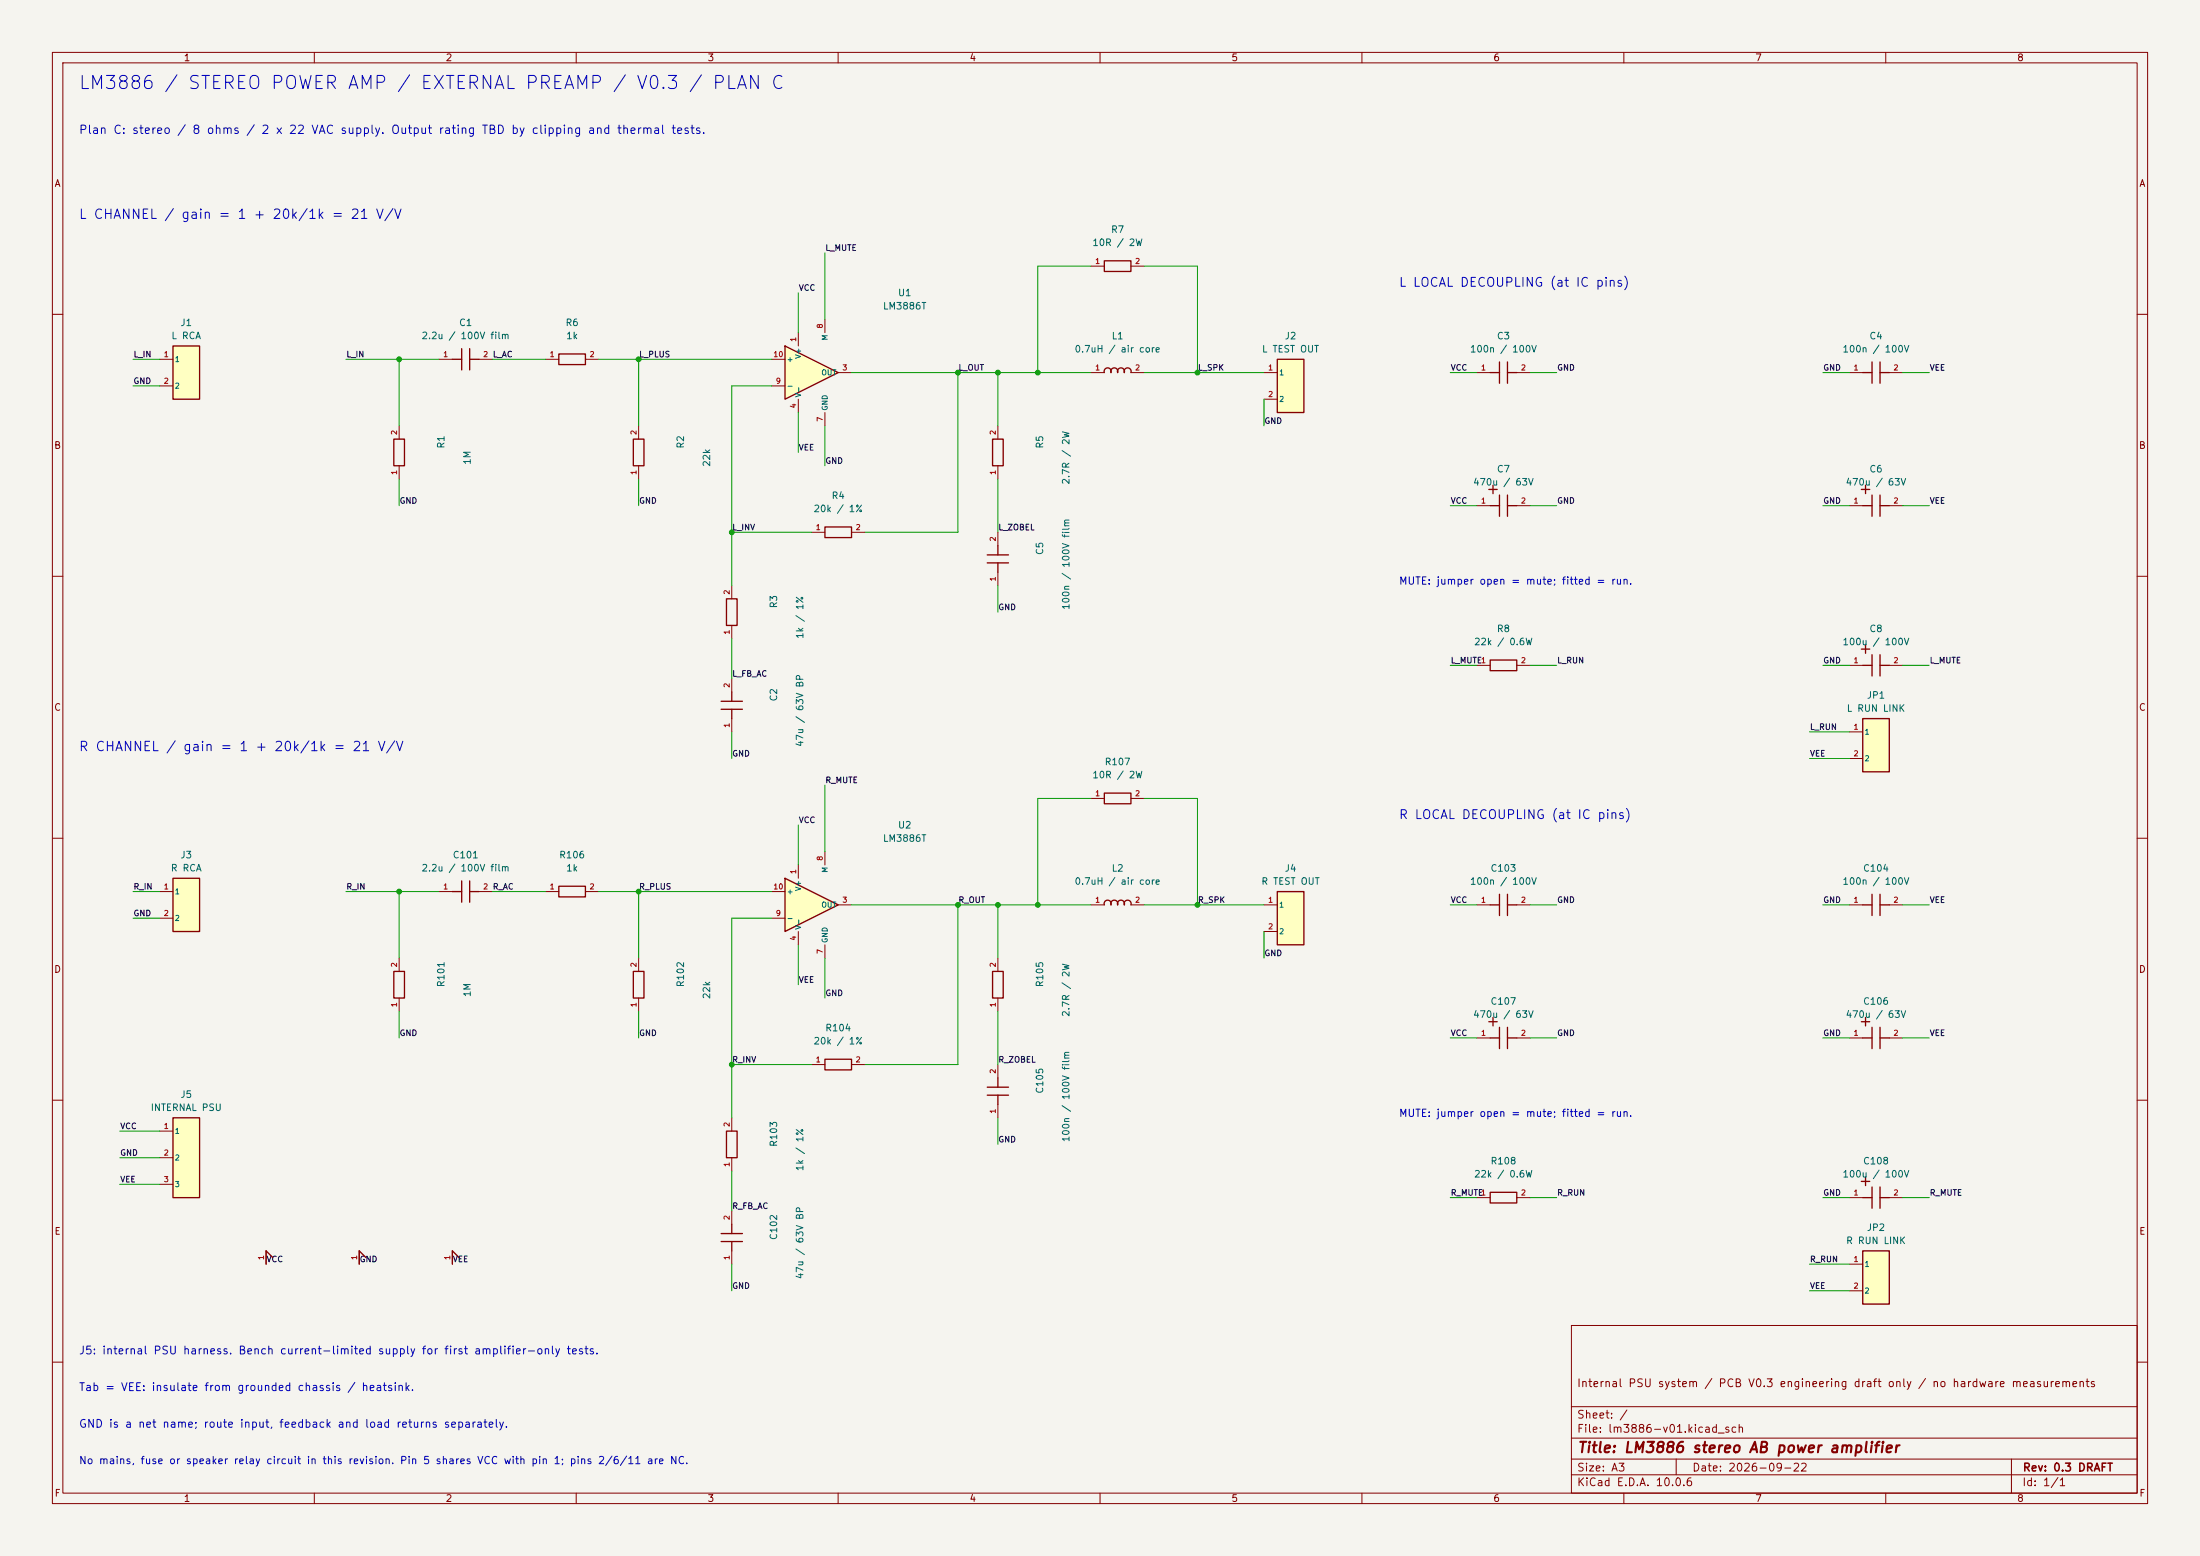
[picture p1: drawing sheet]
<svg xmlns="http://www.w3.org/2000/svg" width="420mm" height="297mm" viewBox="0 0 420 297" stroke-linecap="round" stroke-linejoin="round" font-family="sans-serif">
<path d="M0 0h420v297h-420z" fill="#f5f4ef" stroke="#f5f4ef" stroke-width=".19"/>
<g fill="none" stroke="#840000" stroke-width=".19">
<path d="M10 10h400v277h-400zM12 12h396v273h-396zM60 10v2M110 10v2M160 10v2M210 10v2M260 10v2M310 10v2M360 10v2M10 60h2M408 60h2M10 110h2"/>
<path d="M408 110h2M10 160h2M408 160h2M76.2 182.9v2.5M76.2 190.5v2.5M353.1 198.1h2.5M360.7 198.1h2.5M10 210h2M408 210h2M139.7 231.1v2.6M139.7 238.8v2.5M281.9 228.6h2.6"/>
<path d="M289.6 228.6h2.5M300 253h108v32h-108zM10 260h2M300 278.5h108M300 274.5h108M300 268.5h108M320 278.5v3M384 278.5v6.5M408 260h2M60 285v2M110 285v2M160 285v2"/>
<path d="M210 285v2M260 285v2M300 281.5h108M310 285v2M360 285v2"/>
</g>
<path d="M75.2 185.4h2v5.1h-2zM355.3 195h1.6M355.6 198.1h1.8M356.1 194.2v1.6M357.4 196.1v4.1M358.9 198.1h1.8M358.9 196.1v4.1M137.7 237h4M137.7 235.5h4M139.7 233.7v1.8M139.7 237v1.8M284.5 227.6h5.1v2h-5.1z" fill="none" stroke="#840000" stroke-width=".25"/>
<path d="M355.6 238.8h5.1v10.1h-5.1z" fill="#ffffc2"/>
<path d="M355.6 238.8h5.1v10.1h-5.1z" fill="none" stroke="#840000" stroke-width=".25"/>
<path d="M353.1 241.3h2.5M353.1 246.4h2.5" fill="none" stroke="#840000" stroke-width=".19"/>
<path d="M33 66h5.1v10.2h-5.1z" fill="#ffffc2"/>
<g fill="none" stroke="#840000" stroke-width=".25">
<path d="M210.8 49.8h5.1v2h-5.1zM33 66h5.1v10.2h-5.1zM86.4 68.6h1.7M88.1 66.5v4.1M89.7 68.6h1.7M89.7 66.5v4.1M106.7 67.6h5.1v2h-5.1zM106.7 169.2h5.1v2h-5.1zM355.3 225.5h1.6M355.6 228.6h1.8M356.1 224.7v1.6M357.4 226.6v4"/>
<path d="M358.9 228.6h1.8M358.9 226.6v4"/>
</g>
<path d="M208.3 50.8h2.5M215.9 50.8h2.5M30.5 68.6h2.5M30.5 73.7h2.5M83.8 68.6h2.6M91.4 68.6h2.6M104.1 68.6h2.6M111.8 68.6h2.5M104.1 170.2h2.6M111.8 170.2h2.5M353.1 228.6h2.5M360.7 228.6h2.5" fill="none" stroke="#840000" stroke-width=".19"/>
<path d="M149.9 167.6l10.1 5.1-10.1 5.1z" fill="#ffffc2"/>
<g fill="none" stroke="#840000" stroke-width=".25">
<path d="M210.8 71.1a.67 .67 0 0 1 .7-.9 .67 .67 0 0 1 .6 .9 .67 .67 0 0 1 .6-.9 .67 .67 0 0 1 .7 .9 .67 .67 0 0 1 .6-.9 .67 .67 0 0 1 .6 .9 .67 .67 0 0 1 .7-.9 .67 .67 0 0 1 .6 .9M75.2 83.8h2v5.1h-2zM189.5 83.8h2v5.1h-2zM188.5 107.4h4M188.5 105.9h4M190.5 104.1v1.8M190.5 107.4v1.8M137.7 135.4h4M137.7 133.9h4M139.7 132.1v1.8M139.7 135.4v1.8M149.9 167.6l10.1 5.1-10.1 5.1z"/>
<path d="M188.5 209h4M188.5 207.5h4M190.5 205.7v1.8M190.5 209v1.8"/>
</g>
<g fill="none" stroke="#840000" stroke-width=".19">
<path d="M208.3 71.1h2.5M215.9 71.1h2.5M76.2 81.3v2.5M76.2 88.9v2.5M190.5 81.3v2.5M190.5 88.9v2.5M190.5 101.6v2.5M190.5 109.2v2.6M139.7 129.5v2.6M139.7 137.2v2.5M147.3 175.3h2.6M147.3 170.2h2.6"/>
<path d="M152.4 165.1v2.5M152.4 177.8v2.5M157.5 162.6v2.5M160 172.7h2.6M157.5 180.3v2.6M190.5 203.2v2.5M190.5 210.8v2.6"/>
</g>
<path d="M33 167.6h5.1v10.2h-5.1z" fill="#ffffc2"/>
<path d="M210.8 151.4h5.1v2h-5.1zM33 167.6h5.1v10.2h-5.1zM86.4 170.2h1.7M88.1 168.1v4.1M89.7 170.2h1.7M89.7 168.1v4.1M210.8 172.7a.67 .67 0 0 1 .7-.9 .67 .67 0 0 1 .6 .9 .67 .67 0 0 1 .6-.9 .67 .67 0 0 1 .7 .9 .67 .67 0 0 1 .6-.9 .67 .67 0 0 1 .6 .9 .67 .67 0 0 1 .7-.9 .67 .67 0 0 1 .6 .9M120.9 185.4h2v5.1h-2zM189.5 185.4h2v5.1h-2z" fill="none" stroke="#840000" stroke-width=".25"/>
<path d="M208.3 152.4h2.5M215.9 152.4h2.5M30.5 170.2h2.5M30.5 175.3h2.5M83.8 170.2h2.6M91.4 170.2h2.6M208.3 172.7h2.5M215.9 172.7h2.5M121.9 182.9v2.5M121.9 190.5v2.5M190.5 182.9v2.5M190.5 190.5v2.5" fill="none" stroke="#840000" stroke-width=".19"/>
<path d="M243.8 68.6h5.1v10.1h-5.1z" fill="#ffffc2"/>
<g fill="none" stroke="#840000" stroke-width=".25">
<path d="M243.8 68.6h5.1v10.1h-5.1zM284.5 71.1h1.8M286.3 69.1v4.1M287.8 71.1h1.8M287.8 69.1v4.1M355.6 71.1h1.8M357.4 69.1v4.1M358.9 71.1h1.8M358.9 69.1v4.1M120.9 83.8h2v5.1h-2zM284.2 93.4h1.6M284.5 96.5h1.8"/>
<path d="M285 92.6v1.6M286.3 94.5v4.1M287.8 94.5v4.1M287.8 96.5h1.8"/>
</g>
<path d="M241.3 71.1h2.5M241.3 76.2h2.5M281.9 71.1h2.6M289.6 71.1h2.5M353.1 71.1h2.5M360.7 71.1h2.5M121.9 81.3v2.5M121.9 88.9v2.5M281.9 96.5h2.6M289.6 96.5h2.5" fill="none" stroke="#840000" stroke-width=".19"/>
<path d="M243.8 170.2h5.1v10.1h-5.1z" fill="#ffffc2"/>
<g fill="none" stroke="#840000" stroke-width=".25">
<path d="M355.3 93.4h1.6M355.6 96.5h1.8M356.1 92.6v1.6M357.4 94.5v4.1M358.9 96.5h1.8M358.9 94.5v4.1M157.5 100.6h5.1v2h-5.1zM284.5 126h5.1v2h-5.1zM355.3 123.9h1.6M355.6 127h1.8M356.1 123.1v1.6M357.4 125v4"/>
<path d="M358.9 125v4M358.9 127h1.8M243.8 170.2h5.1v10.1h-5.1zM52.1 240l-1.3-1.2v2.5M69.8 240l-1.2-1.2v2.5M87.6 240l-1.2-1.2v2.5"/>
</g>
<g fill="none" stroke="#840000" stroke-width=".19">
<path d="M353.1 96.5h2.5M360.7 96.5h2.5M154.9 101.6h2.6M162.6 101.6h2.5M281.9 127h2.6M289.6 127h2.5M353.1 127h2.5M360.7 127h2.5M241.3 172.7h2.5M241.3 177.8h2.5M50.8 238.8v2.5M68.6 238.8v2.5"/>
<path d="M86.4 238.8v2.5"/>
</g>
<path d="M355.6 137.2h5.1v10.1h-5.1z" fill="#ffffc2"/>
<path d="M355.6 137.2h5.1v10.1h-5.1zM355.6 172.7h1.8M357.4 170.7v4.1M358.9 172.7h1.8M358.9 170.7v4.1M157.5 202.2h5.1v2h-5.1z" fill="none" stroke="#840000" stroke-width=".25"/>
<path d="M353.1 139.7h2.5M353.1 144.8h2.5M353.1 172.7h2.5M360.7 172.7h2.5M154.9 203.2h2.6M162.6 203.2h2.5" fill="none" stroke="#840000" stroke-width=".19"/>
<path d="M149.9 66l10.1 5.1-10.1 5.1z" fill="#ffffc2"/>
<path d="M149.9 66l10.1 5.1-10.1 5.1zM284.5 172.7h1.8M286.3 170.7v4.1M287.8 172.7h1.8M287.8 170.7v4.1M138.7 215.9h2v5.1h-2z" fill="none" stroke="#840000" stroke-width=".25"/>
<path d="M147.3 73.7h2.6M147.3 68.6h2.6M152.4 63.5v2.5M152.4 76.2v2.5M157.5 61v2.5M157.5 78.7v2.6M160 71.1h2.6M281.9 172.7h2.6M289.6 172.7h2.5M139.7 213.4v2.5M139.7 221v2.5" fill="none" stroke="#840000" stroke-width=".19"/>
<path d="M33 213.4h5.1v15.2h-5.1z" fill="#ffffc2"/>
<path d="M138.7 114.3h2v5.1h-2zM284.2 195h1.6M284.5 198.1h1.8M285 194.2v1.6M286.3 196.1v4.1M287.8 198.1h1.8M287.8 196.1v4.1M33 213.4h5.1v15.2h-5.1z" fill="none" stroke="#840000" stroke-width=".25"/>
<path d="M139.7 111.8v2.5M139.7 119.4v2.5M281.9 198.1h2.6M289.6 198.1h2.5M30.5 215.9h2.5M30.5 221h2.5M30.5 226.1h2.5" fill="none" stroke="#840000" stroke-width=".19"/>
<g fill="none" stroke="#009600" stroke-width=".19">
<path d="M152.4 55.9v7.6M157.5 48.3v12.7M208.3 50.8h-10.2v20.3M218.4 50.8h10.2v20.3M25.4 68.6h5.1M25.4 73.7h5.1M66 68.6h17.8M76.2 68.6v12.7M94 68.6h10.1M114.3 68.6h33M121.9 68.6v12.7M147.3 73.7h-7.6v38.1"/>
<path d="M152.4 78.7v7.7M162.6 71.1h45.7M182.9 71.1v30.5h-17.8M190.5 71.1v10.2M218.4 71.1h22.9M241.3 76.2v5.1M276.9 71.1h5M292.1 71.1h5.1M348 71.1h5.1M363.2 71.1h5.1M76.2 91.4v5.1M121.9 91.4v5.1"/>
<path d="M157.5 81.3v7.6M190.5 91.4v10.2M276.9 96.5h5M292.1 96.5h5.1M348 96.5h5.1M363.2 96.5h5.1M139.7 101.6h15.2M190.5 111.8v5M139.7 121.9v7.6M139.7 139.7v5.1M276.9 127h5M292.1 127h5.1"/>
<path d="M345.4 139.7h7.7M348 127h5.1M363.2 127h5.1M152.4 157.5v7.6M157.5 149.9v12.7M208.3 152.4h-10.2v20.3M218.4 152.4h10.2v20.3M345.4 144.8h7.7M25.4 170.2h5.1M25.4 175.3h5.1M66 170.2h17.8M76.2 170.2v12.7"/>
<path d="M94 170.2h10.1M114.3 170.2h33M121.9 170.2v12.7M147.3 175.3h-7.6v38.1M162.6 172.7h45.7M182.9 172.7v30.5h-17.8M190.5 172.7v10.2M218.4 172.7h22.9M241.3 177.8v5.1M276.9 172.7h5M292.1 172.7h5.1M348 172.7h5.1"/>
<path d="M363.2 172.7h5.1M76.2 193v5.1M121.9 193v5.1M152.4 180.3v7.7M157.5 182.9v7.6M190.5 193v10.2M276.9 198.1h5M292.1 198.1h5.1M348 198.1h5.1M363.2 198.1h5.1M22.9 215.9h7.6M139.7 203.2h15.2"/>
<path d="M190.5 213.4v5M22.9 221h7.6M22.9 226.1h7.6M139.7 223.5v7.6M276.9 228.6h5M292.1 228.6h5.1M348 228.6h5.1M363.2 228.6h5.1M139.7 241.3v5.1M345.4 241.3h7.7M345.4 246.4h7.7"/>
</g>
<g fill="#009600" stroke="#009600" stroke-width=".19">
<circle cx="76.2" cy="68.6" r=".46"/>
<circle cx="121.9" cy="68.6" r=".46"/>
<circle cx="139.7" cy="101.6" r=".46"/>
<circle cx="76.2" cy="170.2" r=".46"/>
<circle cx="121.9" cy="170.2" r=".46"/>
<circle cx="190.5" cy="172.7" r=".46"/>
<circle cx="139.7" cy="203.2" r=".46"/>
<circle cx="228.6" cy="172.7" r=".46"/>
<circle cx="182.9" cy="172.7" r=".46"/>
<circle cx="198.1" cy="172.7" r=".46"/>
<circle cx="182.9" cy="71.1" r=".46"/>
<circle cx="190.5" cy="71.1" r=".46"/>
<circle cx="198.1" cy="71.1" r=".46"/>
<circle cx="228.6" cy="71.1" r=".46"/>
</g>
<text font-size="2.5" fill="#0000c2" x="14.9" y="17.7">LM3886 / STEREO POWER AMP / EXTERNAL PREAMP / V0.3 / PLAN C</text>
<text font-size="2" fill="#840000" x="301" y="277.8">Title: LM3886 stereo AB power amplifier</text>
<g font-size="1.8" fill="#0000c2">
<text x="14.9" y="42.2">L CHANNEL / gain = 1 + 20k/1k = 21 V/V</text>
<text x="14.9" y="143.8">R CHANNEL / gain = 1 + 20k/1k = 21 V/V</text>
</g>
<g font-size="1.7" fill="#0000c2">
<text x="266.9" y="55.2">L LOCAL DECOUPLING (at IC pins)</text>
<text x="266.9" y="156.8">R LOCAL DECOUPLING (at IC pins)</text>
</g>
<text font-size="1.6" fill="#0000c2" x="14.9" y="26">Plan C: stereo / 8 ohms / 2 x 22 VAC supply. Output rating TBD by clipping and thermal tests.</text>
<g font-size="1.5" fill="#0000c2">
<text x="15" y="258.9">J5: internal PSU harness. Bench current-limited supply for first amplifier-only tests.</text>
<text x="15" y="265.9">Tab = VEE: insulate from grounded chassis / heatsink.</text>
<text x="15" y="272.9">GND is a net name; route input, feedback and load returns separately.</text>
</g>
<g font-size="1.5" fill="#840000">
<text x="300.9" y="265.1">Internal PSU system / PCB V0.3 engineering draft only / no hardware measurements</text>
<text x="300.9" y="273.8">File: lm3886-v01.kicad_sch</text>
<text x="300.9" y="271.1">Sheet: /</text>
<text x="300.9" y="281.2">Size: A3</text>
<text x="322.9" y="281.2">Date: 2026-09-22</text>
<text x="386" y="281.2">Rev: 0.3 DRAFT</text>
<text x="300.9" y="284">KiCad E.D.A. 10.0.6</text>
<text x="385.9" y="284">Id: 1/1</text>
</g>
<g font-size="1.4" fill="#0000c2">
<text x="267" y="111.9">MUTE: jumper open = mute; fitted = run.</text>
<text x="267" y="213.5">MUTE: jumper open = mute; fitted = run.</text>
<text x="15" y="279.8">No mains, fuse or speaker relay circuit in this revision. Pin 5 shares VCC with pin 1; pins 2/6/11 are NC.</text>
</g>
<g font-size="1.3" fill="#840000">
<text x="35" y="12">1</text>
<text x="85" y="12">2</text>
<text x="135" y="12">3</text>
<text x="185" y="12">4</text>
<text x="235" y="12">5</text>
<text x="285" y="12">6</text>
<text x="335" y="12">7</text>
<text x="385" y="12">8</text>
<text x="10.3" y="36">A</text>
<text x="408.3" y="36">A</text>
<text x="10.2" y="86">B</text>
<text x="408.2" y="86">B</text>
<text x="10.2" y="136">C</text>
<text x="408.2" y="136">C</text>
<text x="10.2" y="186">D</text>
<text x="408.2" y="186">D</text>
<text x="10.3" y="236">E</text>
<text x="408.3" y="236">E</text>
<text x="10.3" y="286">F</text>
<text x="35" y="287">1</text>
<text x="85" y="287">2</text>
<text x="135" y="287">3</text>
<text x="185" y="287">4</text>
<text x="235" y="287">5</text>
<text x="285" y="287">6</text>
<text x="335" y="287">7</text>
<text x="385" y="287">8</text>
<text x="408.3" y="286">F</text>
</g>
<g font-size="1.3" fill="#006464">
<text x="208.4" y="47.3">10R / 2W</text>
<text x="212" y="44.8">R7</text>
<text x="168.5" y="59.4">LM3886T</text>
<text x="171.3" y="56.8">U1</text>
<text x="32.6" y="65">L RCA</text>
<text x="34.3" y="62.5">J1</text>
<text x="80.4" y="65">2.2u / 100V film</text>
<text x="87.5" y="62.5">C1</text>
<text x="107.9" y="62.5">R6</text>
<text x="108" y="65">1k</text>
<text x="212.1" y="65.1">L1</text>
<text x="245.2" y="65.1">J2</text>
<text x="285.7" y="65.1">C3</text>
<text x="356.8" y="65.1">C4</text>
<text x="205" y="67.6">0.7uH / air core</text>
<text x="240.8" y="67.6">L TEST OUT</text>
<text x="280.5" y="67.6">100n / 100V</text>
<text x="351.6" y="67.6">100n / 100V</text>
<text x="85.2" y="85.7" transform="rotate(-90 85.2 85.7)">R1</text>
<text x="90.2" y="88.8" transform="rotate(-90 90.2 88.8)">1M</text>
<text x="130.9" y="85.7" transform="rotate(-90 130.9 85.7)">R2</text>
<text x="135.9" y="89.2" transform="rotate(-90 135.9 89.2)">22k</text>
<text x="199.5" y="85.7" transform="rotate(-90 199.5 85.7)">R5</text>
<text x="158.7" y="95.6">R4</text>
<text x="204.5" y="92.6" transform="rotate(-90 204.5 92.6)">2.7R / 2W</text>
<text x="281.1" y="93">470u / 63V</text>
<text x="285.7" y="90.5">C7</text>
<text x="352.2" y="93">470u / 63V</text>
<text x="356.8" y="90.5">C6</text>
<text x="155.2" y="98.1">20k / 1%</text>
<text x="199.5" y="106" transform="rotate(-90 199.5 106)">C5</text>
<text x="148.7" y="116.2" transform="rotate(-90 148.7 116.2)">R3</text>
<text x="204.5" y="116.5" transform="rotate(-90 204.5 116.5)">100n / 100V film</text>
<text x="153.7" y="122" transform="rotate(-90 153.7 122)">1k / 1%</text>
<text x="281.3" y="123.5">22k / 0.6W</text>
<text x="285.7" y="121">R8</text>
<text x="351.6" y="123.5">100u / 100V</text>
<text x="356.8" y="121">C8</text>
<text x="148.7" y="134" transform="rotate(-90 148.7 134)">C2</text>
<text x="352.4" y="136.2">L RUN LINK</text>
<text x="356.3" y="133.7">JP1</text>
<text x="153.7" y="142.7" transform="rotate(-90 153.7 142.7)">47u / 63V BP</text>
<text x="208.4" y="148.9">10R / 2W</text>
<text x="210.8" y="146.4">R107</text>
<text x="168.5" y="161">LM3886T</text>
<text x="171.3" y="158.4">U2</text>
<text x="32.5" y="166.6">R RCA</text>
<text x="34.3" y="164.1">J3</text>
<text x="80.4" y="166.6">2.2u / 100V film</text>
<text x="86.3" y="164.1">C101</text>
<text x="106.6" y="164.1">R106</text>
<text x="108" y="166.6">1k</text>
<text x="212.1" y="166.7">L2</text>
<text x="245.2" y="166.7">J4</text>
<text x="284.4" y="166.7">C103</text>
<text x="355.6" y="166.7">C104</text>
<text x="205" y="169.2">0.7uH / air core</text>
<text x="240.7" y="169.2">R TEST OUT</text>
<text x="280.5" y="169.2">100n / 100V</text>
<text x="351.6" y="169.2">100n / 100V</text>
<text x="85.2" y="188.5" transform="rotate(-90 85.2 188.5)">R101</text>
<text x="90.2" y="190.4" transform="rotate(-90 90.2 190.4)">1M</text>
<text x="130.9" y="188.5" transform="rotate(-90 130.9 188.5)">R102</text>
<text x="135.9" y="190.8" transform="rotate(-90 135.9 190.8)">22k</text>
<text x="199.5" y="188.5" transform="rotate(-90 199.5 188.5)">R105</text>
<text x="157.4" y="197.2">R104</text>
<text x="204.5" y="194.2" transform="rotate(-90 204.5 194.2)">2.7R / 2W</text>
<text x="281.1" y="194.6">470u / 63V</text>
<text x="284.4" y="192.1">C107</text>
<text x="352.2" y="194.6">470u / 63V</text>
<text x="355.6" y="192.1">C106</text>
<text x="155.2" y="199.7">20k / 1%</text>
<text x="34.3" y="209.9">J5</text>
<text x="199.5" y="208.9" transform="rotate(-90 199.5 208.9)">C105</text>
<text x="28.7" y="212.4">INTERNAL PSU</text>
<text x="148.7" y="219" transform="rotate(-90 148.7 219)">R103</text>
<text x="204.5" y="218.1" transform="rotate(-90 204.5 218.1)">100n / 100V film</text>
<text x="153.7" y="223.6" transform="rotate(-90 153.7 223.6)">1k / 1%</text>
<text x="281.3" y="225.1">22k / 0.6W</text>
<text x="284.4" y="222.6">R108</text>
<text x="351.6" y="225.1">100u / 100V</text>
<text x="355.6" y="222.6">C108</text>
<text x="148.7" y="236.8" transform="rotate(-90 148.7 236.8)">C102</text>
<text x="352.3" y="237.8">R RUN LINK</text>
<text x="356.3" y="235.3">JP2</text>
<text x="153.7" y="244.3" transform="rotate(-90 153.7 244.3)">47u / 63V BP</text>
</g>
<g font-size="1.1" fill="#0f0f0f">
<text x="157.5" y="48.1">L_MUTE</text>
<text x="152.4" y="55.8">VCC</text>
<text x="25.4" y="68.5">L_IN</text>
<text x="66" y="68.5">L_IN</text>
<text x="121.9" y="68.5">L_PLUS</text>
<text x="182.9" y="71">L_OUT</text>
<text x="228.6" y="71">L_SPK</text>
<text x="276.9" y="71">VCC</text>
<text x="297.2" y="71">GND</text>
<text x="348" y="71">GND</text>
<text x="368.3" y="71">VEE</text>
<text x="25.4" y="73.5">GND</text>
<text x="241.3" y="81.2">GND</text>
<text x="152.4" y="86.2">VEE</text>
<text x="157.5" y="88.8">GND</text>
<text x="76.2" y="96.4">GND</text>
<text x="121.9" y="96.4">GND</text>
<text x="139.7" y="101.5">L_INV</text>
<text x="190.5" y="101.5">L_ZOBEL</text>
<text x="276.9" y="96.4">VCC</text>
<text x="297.2" y="96.4">GND</text>
<text x="348" y="96.4">GND</text>
<text x="368.3" y="96.4">VEE</text>
<text x="190.5" y="116.7">GND</text>
<text x="139.7" y="129.4">L_FB_AC</text>
<text x="276.9" y="126.9">L_MUTE1</text>
<text x="297.2" y="126.9">L_RUN</text>
<text x="348" y="126.9">GND</text>
<text x="368.3" y="126.9">L_MUTE</text>
<text x="345.4" y="139.6">L_RUN</text>
<text x="139.7" y="144.7">GND</text>
<text x="157.5" y="149.7">R_MUTE</text>
<text x="345.4" y="144.7">VEE</text>
<text x="152.4" y="157.4">VCC</text>
<text x="25.4" y="170.1">R_IN</text>
<text x="66" y="170.1">R_IN</text>
<text x="121.9" y="170.1">R_PLUS</text>
<text x="182.9" y="172.6">R_OUT</text>
<text x="228.6" y="172.6">R_SPK</text>
<text x="276.9" y="172.6">VCC</text>
<text x="297.2" y="172.6">GND</text>
<text x="348" y="172.6">GND</text>
<text x="368.3" y="172.6">VEE</text>
<text x="25.4" y="175.1">GND</text>
<text x="241.3" y="182.8">GND</text>
<text x="152.4" y="187.8">VEE</text>
<text x="157.5" y="190.4">GND</text>
<text x="76.2" y="198">GND</text>
<text x="121.9" y="198">GND</text>
<text x="139.7" y="203.1">R_INV</text>
<text x="190.5" y="203.1">R_ZOBEL</text>
<text x="276.9" y="198">VCC</text>
<text x="297.2" y="198">GND</text>
<text x="348" y="198">GND</text>
<text x="368.3" y="198">VEE</text>
<text x="22.9" y="215.8">VCC</text>
<text x="22.9" y="220.9">GND</text>
<text x="190.5" y="218.3">GND</text>
<text x="22.9" y="225.9">VEE</text>
<text x="139.7" y="231">R_FB_AC</text>
<text x="276.9" y="228.5">R_MUTE</text>
<text x="297.2" y="228.5">R_RUN</text>
<text x="348" y="228.5">GND</text>
<text x="368.3" y="228.5">R_MUTE</text>
<text x="50.8" y="241.2">VCC</text>
<text x="68.6" y="241.2">GND</text>
<text x="86.4" y="241.2">VEE</text>
<text x="345.4" y="241.2">R_RUN</text>
<text x="139.7" y="246.3">GND</text>
<text x="345.4" y="246.3">VEE</text>
</g>
<g font-size="1" fill="#a90000">
<text x="209" y="50.6">1</text>
<text x="216.6" y="50.6">2</text>
<text x="152.2" y="65.3" transform="rotate(-90 152.2 65.3)">1</text>
<text x="157.3" y="62.8" transform="rotate(-90 157.3 62.8)">8</text>
<text x="31.2" y="68.4">1</text>
<text x="84.5" y="68.4">1</text>
<text x="92.1" y="68.4">2 L_AC</text>
<text x="104.8" y="68.4">1</text>
<text x="112.5" y="68.4">2</text>
<text x="147.5" y="68.4">10</text>
<text x="160.7" y="70.9">3</text>
<text x="209" y="70.9">1</text>
<text x="216.6" y="70.9">2</text>
<text x="242" y="70.9">1</text>
<text x="282.6" y="70.9">1</text>
<text x="290.3" y="70.9">2</text>
<text x="353.8" y="70.9">1</text>
<text x="361.4" y="70.9">2</text>
<text x="31.2" y="73.5">2</text>
<text x="148" y="73.5">9</text>
<text x="242" y="76">2</text>
<text x="76" y="83.1" transform="rotate(-90 76 83.1)">2</text>
<text x="121.7" y="83.1" transform="rotate(-90 121.7 83.1)">2</text>
<text x="152.2" y="78" transform="rotate(-90 152.2 78)">4</text>
<text x="157.3" y="80.6" transform="rotate(-90 157.3 80.6)">7</text>
<text x="190.3" y="83.1" transform="rotate(-90 190.3 83.1)">2</text>
<text x="76" y="90.7" transform="rotate(-90 76 90.7)">1</text>
<text x="121.7" y="90.7" transform="rotate(-90 121.7 90.7)">1</text>
<text x="190.3" y="90.7" transform="rotate(-90 190.3 90.7)">1</text>
<text x="155.6" y="101.4">1</text>
<text x="163.3" y="101.4">2</text>
<text x="282.6" y="96.3">1</text>
<text x="290.3" y="96.3">2</text>
<text x="353.8" y="96.3">1</text>
<text x="361.4" y="96.3">2</text>
<text x="190.3" y="103.4" transform="rotate(-90 190.3 103.4)">2</text>
<text x="139.5" y="113.6" transform="rotate(-90 139.5 113.6)">2</text>
<text x="190.3" y="111.1" transform="rotate(-90 190.3 111.1)">1</text>
<text x="139.5" y="121.2" transform="rotate(-90 139.5 121.2)">1</text>
<text x="139.5" y="131.4" transform="rotate(-90 139.5 131.4)">2</text>
<text x="290.3" y="126.8">2</text>
<text x="353.8" y="126.8">1</text>
<text x="361.4" y="126.8">2</text>
<text x="139.5" y="139" transform="rotate(-90 139.5 139)">1</text>
<text x="353.8" y="139.5">1</text>
<text x="353.8" y="144.6">2</text>
<text x="209" y="152.2">1</text>
<text x="216.6" y="152.2">2</text>
<text x="152.2" y="166.9" transform="rotate(-90 152.2 166.9)">1</text>
<text x="157.3" y="164.4" transform="rotate(-90 157.3 164.4)">8</text>
<text x="31.2" y="170">1</text>
<text x="84.5" y="170">1</text>
<text x="92.1" y="170">2 R_AC</text>
<text x="104.8" y="170">1</text>
<text x="112.5" y="170">2</text>
<text x="147.5" y="170">10</text>
<text x="160.7" y="172.5">3</text>
<text x="209" y="172.5">1</text>
<text x="216.6" y="172.5">2</text>
<text x="242" y="172.5">1</text>
<text x="282.6" y="172.5">1</text>
<text x="290.3" y="172.5">2</text>
<text x="353.8" y="172.5">1</text>
<text x="361.4" y="172.5">2</text>
<text x="31.2" y="175.1">2</text>
<text x="148" y="175.1">9</text>
<text x="152.2" y="179.6" transform="rotate(-90 152.2 179.6)">4</text>
<text x="242" y="177.6">2</text>
<text x="76" y="184.7" transform="rotate(-90 76 184.7)">2</text>
<text x="121.7" y="184.7" transform="rotate(-90 121.7 184.7)">2</text>
<text x="157.3" y="182.2" transform="rotate(-90 157.3 182.2)">7</text>
<text x="190.3" y="184.7" transform="rotate(-90 190.3 184.7)">2</text>
<text x="76" y="192.3" transform="rotate(-90 76 192.3)">1</text>
<text x="121.7" y="192.3" transform="rotate(-90 121.7 192.3)">1</text>
<text x="190.3" y="192.3" transform="rotate(-90 190.3 192.3)">1</text>
<text x="282.6" y="197.9">1</text>
<text x="290.3" y="197.9">2</text>
<text x="353.8" y="197.9">1</text>
<text x="361.4" y="197.9">2</text>
<text x="155.6" y="203">1</text>
<text x="163.3" y="203">2</text>
<text x="190.3" y="205" transform="rotate(-90 190.3 205)">2</text>
<text x="31.2" y="215.7">1</text>
<text x="139.5" y="215.2" transform="rotate(-90 139.5 215.2)">2</text>
<text x="190.3" y="212.7" transform="rotate(-90 190.3 212.7)">1</text>
<text x="31.2" y="220.8">2</text>
<text x="31.2" y="225.9">3</text>
<text x="139.5" y="222.8" transform="rotate(-90 139.5 222.8)">1</text>
<text x="139.5" y="233" transform="rotate(-90 139.5 233)">2</text>
<text x="282.6" y="228.4">1</text>
<text x="290.3" y="228.4">2</text>
<text x="353.8" y="228.4">1</text>
<text x="361.4" y="228.4">2</text>
<text x="50.6" y="240.6" transform="rotate(-90 50.6 240.6)">1</text>
<text x="68.4" y="240.6" transform="rotate(-90 68.4 240.6)">1</text>
<text x="86.2" y="240.6" transform="rotate(-90 86.2 240.6)">1</text>
<text x="139.5" y="240.6" transform="rotate(-90 139.5 240.6)">1</text>
<text x="353.8" y="241.1">1</text>
<text x="353.8" y="246.2">2</text>
</g>
<g font-size="1" fill="#006464">
<text x="158.2" y="65.1" transform="rotate(-90 158.2 65.1)">M</text>
<text x="33.3" y="69.3">1</text>
<text x="150.1" y="69.3">+</text>
<text x="153.2" y="68.6" transform="rotate(-90 153.2 68.6)">V+</text>
<text x="156.7" y="71.9">OUT</text>
<text x="244.1" y="71.9">1</text>
<text x="33.3" y="74.4">2</text>
<text x="150.1" y="74.4">-</text>
<text x="153.2" y="75.9" transform="rotate(-90 153.2 75.9)">V-</text>
<text x="244.1" y="77">2</text>
<text x="158.2" y="78.5" transform="rotate(-90 158.2 78.5)">GND</text>
<text x="355.9" y="140.5">1</text>
<text x="355.9" y="145.5">2</text>
<text x="158.2" y="166.7" transform="rotate(-90 158.2 166.7)">M</text>
<text x="33.3" y="170.9">1</text>
<text x="150.1" y="170.9">+</text>
<text x="153.2" y="170.2" transform="rotate(-90 153.2 170.2)">V+</text>
<text x="156.7" y="173.5">OUT</text>
<text x="244.1" y="173.5">1</text>
<text x="33.3" y="176">2</text>
<text x="150.1" y="176">-</text>
<text x="153.2" y="177.5" transform="rotate(-90 153.2 177.5)">V-</text>
<text x="244.1" y="178.6">2</text>
<text x="158.2" y="180.1" transform="rotate(-90 158.2 180.1)">GND</text>
<text x="33.3" y="216.7">1</text>
<text x="33.3" y="221.7">2</text>
<text x="33.3" y="226.8">3</text>
<text x="355.9" y="242.1">1</text>
<text x="355.9" y="247.1">2</text>
</g>
</svg>
